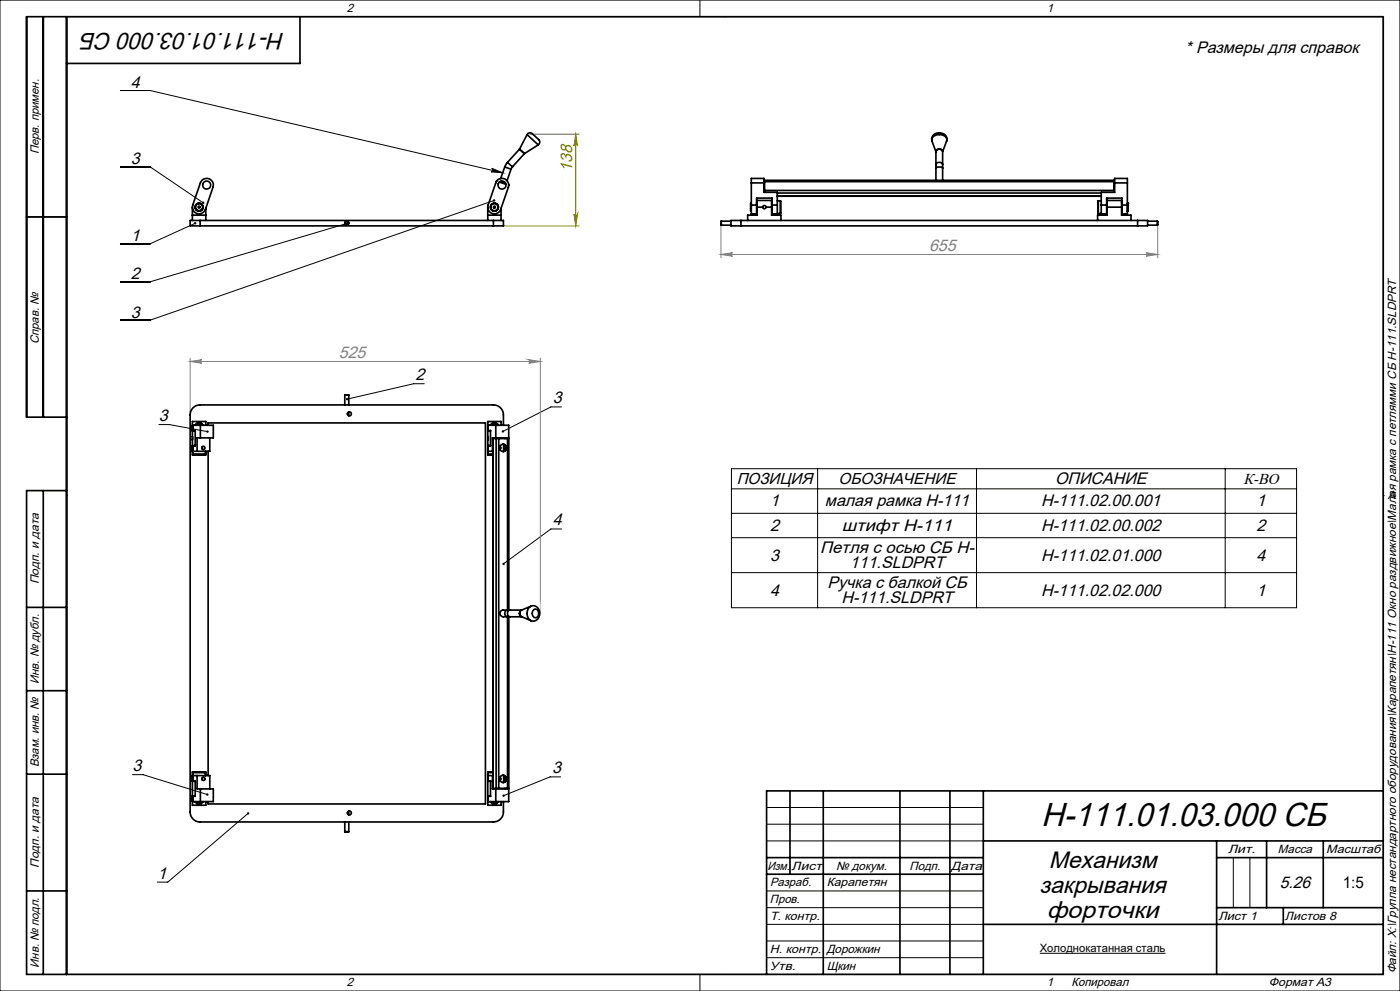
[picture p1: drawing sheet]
<svg xmlns="http://www.w3.org/2000/svg" width="420mm" height="297mm" viewBox="0 0 420 297" stroke-linecap="round" stroke-linejoin="round" font-family="sans-serif">
<g fill="none" stroke="#000" stroke-width=".3">
<path d="M0 0h420v297h-420zM20 5h395v287h-395zM210 0v5M217.5 5h.1M36.1 27.1h8.9l105.8 24.7M36.1 50h8.9l16 10.8M147.5 50.4l3.3 1.4-3.5-.3a.54 .54 0 0 0 .6-.4 .54 .54 0 0 0-.4-.7zM8 65h12M58.6 66.9l-13.6 6.2h-8.9M103.9 67l-58.9 17.5h-8.9M148.2 60.1l-103.2 35.9h-8.9M127.3 115h-3.2l-20 4.6"/>
<path d="M47.7 127.2h3.1l11.4 2.2M168.5 122h-3.2l-14.4 7.3M20 148.5h.1M168.5 158.5h-3.2l-14.2 10.5M219.4 140.5h169.6v41.6h-169.6zM219.4 146.5h169.6M219.4 153.8h169.6M245.3 140.5v41.6M292.9 140.5v41.6M367.6 140.5v41.6M415 148.5h.1M219.4 161.1h169.6"/>
<path d="M219.4 171.6h169.6M39.7 232.2h3.2l19.3 5.9M168.2 232.8h-3.2l-13.9 5.7M74.4 243.8l-24.1 20.6h-3.1M230 242h65M230 247h65M230 252h65M370 257v15M375 257v15M230 267h65M230 272h65M230 277h65"/>
<path d="M210 292v5M217.5 292h.1M230 282h65M230 287h65M311.9 285.7h37.7"/>
</g>
<path d="M216.3 67.4v9.9M216.3 76.3h131M216.3 76.3l3.5-.6a.53 .53 0 0 0-.5 .6 .53 .53 0 0 0 .5 .5zM343.8 75.7l3.5 .6-3.5 .5a.53 .53 0 0 0 .5-.5 .53 .53 0 0 0-.5-.6zM347.3 67.4v9.9M57 107.3v17M57 108.3h105.1M57 108.3l3.5-.5a.53 .53 0 0 0-.5 .5 .53 .53 0 0 0 .5 .6zM158.6 107.8l3.5 .5-3.5 .6a.53 .53 0 0 0 .5-.6 .53 .53 0 0 0-.5-.5zM162.1 107.3v73.3" fill="none" stroke="#808080" stroke-width=".3"/>
<path d="M159 40.2h14.7M172.7 40.2l.5 3.5a.53 .53 0 0 0-.5-.5 .53 .53 0 0 0-.5 .5zM172.7 40.2v27.5M151 67.7h22.7M172.2 64.2a.53 .53 0 0 0 .5 .5 .53 .53 0 0 0 .5-.5l-.5 3.5z" fill="none" stroke="#808000" stroke-width=".3"/>
<g fill="none" stroke="#000" stroke-width=".5">
<path d="M13 5v120M20 5v287M90 5v14h-70M8 65h12M20 125h-12v-120h407v287h-407v-145h12M13 147v145M8 182h12M8 207h12M8 232h12M237 237v25M247 237v55M270 237v55"/>
<path d="M285 237v55M295 237v55M415 237h-185v55M230 257h65M295 252h120M365 252v40M365 257h50M380 252v20M397 252v20M8 267h12M230 262h65M295 277h120"/>
<path d="M365 272h50M385 272v5"/>
</g>
<path d="M162.1 180.6v3.2" fill="none" stroke="#c0c0c0" stroke-width=".3" stroke-dasharray="15.2 1.3 1.3 1.3"/>
<path d="M147.5 50.4l3.3 1.4-3.5-.3a.54 .54 0 0 0 .6-.4 .54 .54 0 0 0-.4-.7zM60.7 60.5v.5l.4 .1 .2-.1-.3-.2 .3 .2v-.4zM58.2 66.7a.37 .37 0 0 0 .3 .6 .37 .37 0 0 0 .4-.6l-.3 .2 .2-.2zM103.6 66.8a.35 .35 0 0 0 .2 .6 .35 .35 0 0 0 .4-.5l-.3 .1 .3-.1-.2-.2zM148 59.8a.35 .35 0 0 0 .1 .6 .35 .35 0 0 0 .5-.5l-.4 .2 .3-.3zM103.9 119.3l-.1 .4 .3-.1-.3 .1a.37 .37 0 0 0 .5 .2 .37 .37 0 0 0 .2-.5 .37 .37 0 0 0-.6-.1zM150.8 168.7v.5l.3-.2-.3 .2a.36 .36 0 0 0 .5 .1 .36 .36 0 0 0 0-.5 .36 .36 0 0 0-.5-.1zM74.2 243.5a.35 .35 0 0 0 0 .5 .35 .35 0 0 0 .5 0 .35 .35 0 0 0 0-.4l-.3 .2 .3-.2zM61.9 129.1l.1 .5h.5l.1-.2h-.4h.4l-.2-.4zM62 237.8a.36 .36 0 0 0 0 .6 .36 .36 0 0 0 .5-.2l-.3-.1 .3 .1-.1-.4zM150.6 129.1v.4l.3-.2-.3 .2a.36 .36 0 0 0 .5 .1 .36 .36 0 0 0 0-.6 .36 .36 0 0 0-.5 .1zM150.8 238.2l-.1 .4 .4-.1-.4 .1a.37 .37 0 0 0 .6 .2 .37 .37 0 0 0 .1-.6 .37 .37 0 0 0-.6 0z" fill="#000"/>
<path d="M158.6 107.8l3.5 .5-3.5 .6a.53 .53 0 0 0 .5-.6 .53 .53 0 0 0-.5-.5zM57 108.3l3.5-.5a.53 .53 0 0 0-.5 .5 .53 .53 0 0 0 .5 .6z" fill="#808080"/>
<path d="M172.2 64.2a.53 .53 0 0 0 .5 .5 .53 .53 0 0 0 .5-.5l-.5 3.5zM172.7 40.2l.5 3.5a.53 .53 0 0 0-.5-.5 .53 .53 0 0 0-.5 .5z" fill="#808000"/>
<path d="M216.3 76.3l3.5-.6a.53 .53 0 0 0-.5 .6 .53 .53 0 0 0 .5 .5zM343.8 75.7l3.5 .6-3.5 .5a.53 .53 0 0 0 .5-.5 .53 .53 0 0 0-.5-.6z" fill="#808080"/>
<g fill="none" stroke="#000" stroke-width=".5">
<path d="M60.5 54.1a1.99 1.99 0 0 1 2.5-.4 1.99 1.99 0 0 1 .9 2.4l-2.3 6.7a2.01 2.01 0 0 1-2.5 1.2 2.01 2.01 0 0 1-1.3-2.5zM149.2 54.1l-.4 .3M149.4 53.9a2 2 0 0 1 2.4-.1 2 2 0 0 1 .7 2.3l-2.3 6.7a2 2 0 0 1-2.5 1.2 2 2 0 0 1-1.3-2.5l2.3-6.7zM149.8 54.6l2 .6M150.3 54.3l1.3 .4M151.4 50.1l1.9 .6M151.4 50.1l-1.2 3.4M152.3 48.6l-.9 1.5M152.3 48.6l1.4 1.4M152.6 55.3v.4M153.3 50.7l-1.2 3.4M153.7 50l-.4 .7"/>
<path d="M155.9 44.7l1.4 1.3M155.9 44.7l-3.6 3.9M157.3 46l-3.6 4M158.1 40.4a1.25 1.25 0 0 1 2.2 .2l1 1a1.09 1.09 0 0 1 .2 1.8M158.1 40.4l3.4 3M158.1 40.4l-2.2 4.3M161.5 43.4l-4.2 2.6M225.4 54.8v-1.3h3.8v1.3M225.4 54.8h3.8M225.4 54.8v6.7M229.2 54.8v2.8h4v3.9M229.4 57.1v.5"/>
<path d="M229.4 54.4v-.4h104.8v.4M229.4 57.1h104.8M229.4 54.4h104.8M229.4 54.4v2.7M233.2 58.8h97.2M233.2 57.9h97.2M279.6 42.3a1.94 1.94 0 0 1 2.6-1.9 1.61 1.61 0 0 1 1.8 1.9M279.6 42.3l1.2 3.2M279.6 42.3a2.25 2.25 0 0 1 1.2-2.4 2.25 2.25 0 0 1 2.6 .4l.6 .8v1.2M280.8 49.3v1.1M280.8 49.3v-3.9a1.09 1.09 0 0 1 1-.7 1.09 1.09 0 0 1 1 .7v3.9M280.8 50.4l.8-.3h.8l.4 .3"/>
<path d="M280.8 49.3a1.09 1.09 0 0 1 1-.7 1.09 1.09 0 0 1 1 .7M280.8 50.4v3.6M282.8 49.3v1.1M282.8 50.4v3.6M284 42.3l-1.2 3.2M334.2 57.1v.5M334.2 54.4v2.7M334.4 54.8v-1.3h3.8v1.3M334.4 54.8v2.8h-4v3.9M334.4 54.8h3.8M338.2 54.8v6.7M57.7 64.5h4"/>
<path d="M57.7 62.1v4M60 66.1h-3v1.6h3M60 66.1v1.6M60 67.7h88M60 66.1h88M61.7 62.4v3.7M146.3 62.1v4M146.3 64.5h4M148 66.1h3v1.6h-3M148 66.1v1.6M150.3 62.4v3.7M216.4 66.3v1.2"/>
<path d="M216.4 67.5h2.9M216.4 66.3h2.9M222.3 66.1h-3v1.6h3M222.3 67.7h119M222.3 66.1h119M222.3 66.1v1.6M225.3 60.9v2.4M225.3 60.9h.1M225.3 63.3h.1M225.4 61.5v2.6h1.6v-2.6M225.4 61.5h1.6M227 60.9h.1"/>
<path d="M227 63.3h.1M227 61.5v-2.1h4.6v2.1M227 60.7h.1M227.1 62.1v-2h4.4v2M227.1 62.1v2.4h-2.8v1.6M227.1 62.1h1.7M228.8 62.1a.51 .51 0 0 1 .5-.5 .51 .51 0 0 1 .5 .5M228.8 62.1a.51 .51 0 0 0 .5 .5 .51 .51 0 0 0 .5-.5M229.8 62.1h1.7M231.5 62.1v2.4h2.8v1.6M231.5 60.9h.1M231.5 63.3h.1"/>
<path d="M231.5 60.7h.1M231.6 61.5v2.6h1.6v-2.6M231.6 61.5h1.6M233.2 60.2h.9M233.2 64h.9M234.1 60.2v3.8M329.5 60.2v3.8M329.5 60.2h.9M329.5 64h.9M330.4 61.5v2.6h1.6v-2.6M330.4 61.5h1.6M332 60.9h.1"/>
<path d="M332 63.3h.1M332 61.5v-2.1h4.6v2.1M332 60.7h.1M332.1 62.1v-2h4.4v2M332.1 62.1v2.4h-2.8v1.6M332.1 62.1h4.4M336.5 62.1v2.4h2.8v1.6M336.5 60.9h.1M336.5 63.3h.1M336.5 60.7h.1M336.6 61.5v2.6h1.6v-2.6M336.6 61.5h1.6"/>
<path d="M338.2 60.9h.1M338.2 63.3h.1M338.3 60.9v2.4M338.3 60.9h.1M341.3 66.1h3v1.6h-3M341.3 66.1v1.6M344.3 67.5h2.9M344.3 66.3h2.9M347.2 66.3v1.2M103.4 118.4h1.2M103.4 118.4v3M104.6 118.4v3"/>
<path d="M57.7 129h.1M57.7 127.5h.1M57.7 133.6h.1M57.7 129.1h.9M57.7 133.5h.9M57.7 130.8v1M57.7 131.8v4.5h4v-1M57.8 136.1h3.8M57.8 127.5v1.5M57.8 133.6v2.5M57.8 129h.8v4.6h-.8M57.8 127.5h2.3"/>
<path d="M58.6 127.3h2.3M58.6 127.3v.2M58.7 127.2a1.11 1.11 0 0 1 2 0M59.4 127.2h.6M60.1 127.5h3.9v3.7h-3.9M60.1 127.5v3.7M60.1 131.2h-1v4.1M60.6 133.9v.6M60.9 127.3v.2M61.6 135.3v.8M61.7 127.5v-1.2h-4v4.5M62.4 127.5v-.8h83.2v114.2h-83.2v-.7"/>
<path d="M62.4 135.3v97.1M62.9 131.2v4.1h-5.2M104.6 123.5v1.1M146.3 129h.1M146.3 129.1h.8M146.3 133.5h.8M146.3 130.8v1M146.3 131.8v4.5h1.6M146.3 135.3h1.6M146.3 127.5h2.4M146.4 136.1h1.5M146.4 136.1l1.5 .1"/>
<path d="M146.4 127.5v1.5M146.4 133.6v2.5M146.4 129h.7v4.6h-.8M147.1 127.3h2.4M147.1 127.3v.2M147.4 127.2a1.08 1.08 0 0 1 .9-.6 1.08 1.08 0 0 1 1 .6M147.9 131.4h.1M147.9 131.4v104.9M147.9 131.4h.9M148 127.2h.7M148.7 127.5h3.9v3.7h-3.9M148.7 127.5v3.7"/>
<path d="M148.7 131.2h-1v4.1M148.8 131.4h.8M148.8 131.4v104.9M149.5 127.3v.2M149.6 131.4v104.9M149.6 131.4h2.7M150 133.8l.2 .4-.2 .5M150 133.9v.7M150.3 127.5v-1.2h-4v4.5M150.9 133.1a1.1 1.1 0 0 1 .9 1.1 1.1 1.1 0 0 1-.9 1.1M151 127.5v-3.1a3 3 0 0 0-3-3h-88a2.95 2.95 0 0 0-3 3v118.9a2.95 2.95 0 0 0 3 3h88a3 3 0 0 0 3-3v-3.1M151.1 133.2v2.1"/>
<path d="M151.3 133.3v1.9M151.5 131.2v.2M152.3 131.4h.3v51.4M152.3 131.4v51.4M152.3 184.9v51.4M152.4 184.9h.6M152.4 182.8h.6M152.4 182.8h-1.5a1.01 1.01 0 0 0-.9 1 1.01 1.01 0 0 0 .9 1.1h1.5M152.4 182.8a1.01 1.01 0 0 0-1 1 1.01 1.01 0 0 0 1 1.1M152.6 184.9v51.4h-.3M153 182.8a1.05 1.05 0 0 0-.7 1 1.05 1.05 0 0 0 .7 1.1M153 182.8h3.5"/>
<path d="M153 184.9h3.5M159.3 181.7a2.27 2.27 0 0 1 2.5 1.3 2.27 2.27 0 0 1-.8 2.8l-.9 .4-.8-.2M159.3 181.7a2.6 2.6 0 0 0 0 4.3M159.3 181.7l-2.9 1.2a1.12 1.12 0 0 0 0 1.9l2.9 1.2M160.1 182.8a1.13 1.13 0 0 1 1.4 .3 1.13 1.13 0 0 1-.1 1.5 1 1 0 0 1-1.4 .3 1 1 0 0 1-.3-1.4zM57.7 234h.1M57.7 232.4h5.2v4M57.7 238.7h.1M57.7 238.5h.9M57.7 234.1h.9M57.8 231.5h3.8M57.8 231.5v2.5"/>
<path d="M57.8 238.7v1.5M57.8 234h.8v4.7h-.8M59.1 232.4v4h1M60.1 236.4h3.9v3.8h-3.9M60.1 236.4v3.8M60.6 233.1v.6M61.6 231.5v.9M61.7 232.4v-1.1h-4v10h4v-1.1M146.3 234h.1M146.3 232.4h1.6M146.3 238.5h.8M146.3 234.1h.8"/>
<path d="M146.4 231.5h1.5M146.4 231.5v2.5M146.4 238.7v1.5M146.4 234h.7v4.7h-.8M147.7 232.4v4h1M147.9 236.3h.1M147.9 231.5h-1.5M147.9 231.3h-1.6v10h4v-1.1M147.9 236.3h.9M148.7 236.4h3.9v3.8h-3.9M148.7 236.4v3.8M148.8 236.3h.8"/>
<path d="M149.6 236.3h2.7M150 233l.2 .4-.2 .5M150 233.1v.7zM150.9 232.3a1.1 1.1 0 0 1 .9 1.1 1.1 1.1 0 0 1-.9 1.1M151.1 232.4v2.1M151.3 232.5v1.9M151.5 236.3v.1M57.7 240.2h.1M57.8 240.2h2.3M58.6 240.3h2.3M58.6 240.2v.1M58.7 240.4a1.11 1.11 0 0 0 2 0"/>
<path d="M59.4 240.4h.6M60.9 240.2v.1M103.4 249.2h1.2M103.4 246.3v2.9M104.6 243.1v1.1M104.6 246.3v2.9M146.3 240.2h.1M146.4 240.2h2.3M147.1 240.3h2.4M147.1 240.2v.1M147.4 240.4a1.08 1.08 0 0 0 .9 .6 1.08 1.08 0 0 0 1-.6M148 240.4h.7"/>
<path d="M149.5 240.2v.1"/>
<circle cx="62" cy="55.5" r="1.19"/>
<circle cx="150.6" cy="55.5" r="1.2"/>
<circle cx="59.7" cy="62.1" r="1.18"/>
<circle cx="59.7" cy="62.1" r=".29"/>
<circle cx="59.7" cy="62.1" r="1.2"/>
<circle cx="59.7" cy="62.1" r="1.07"/>
<circle cx="104" cy="66.9" r=".61"/>
<circle cx="104" cy="66.9" r=".5"/>
<circle cx="148.3" cy="62.1" r="1.18"/>
<circle cx="148.3" cy="62.1" r=".31"/>
<circle cx="148.3" cy="62.1" r="1.08"/>
<circle cx="148.3" cy="62.1" r="1.2"/>
<circle cx="61" cy="134.2" r=".47"/>
<circle cx="104.8" cy="124" r=".61"/>
<circle cx="151" cy="134.2" r="1.07"/>
<circle cx="61" cy="233.4" r=".47"/>
<circle cx="150.9" cy="233.4" r="1.07"/>
<circle cx="104.8" cy="243.6" r=".6"/>
</g>
<text font-size="10" x="312.4" y="247.6">Н-111.01.03.000 СБ</text>
<g font-size="7.1">
<text x="85.4" y="9.8" transform="rotate(-180 85.4 9.8)">Н-111.01.03.000 СБ</text>
<text x="314.6" y="260.3">Механизм</text>
<text x="311.9" y="267.8">закрывания</text>
<text x="314" y="275.3">форточки</text>
</g>
<g font-size="5">
<text x="355.6" y="15.8">* Размеры для справок</text>
<text x="39.3" y="26.4">4</text>
<text x="39.3" y="49.3">3</text>
<text x="39.3" y="72.3">1</text>
<text x="39.3" y="83.7">2</text>
<text x="39.3" y="95.2">3</text>
<text x="124.6" y="113.9">2</text>
<text x="165.8" y="120.8">3</text>
<text x="47.7" y="126.1">3</text>
<text x="316.5" y="145.1">ОПИСАНИЕ</text>
<text x="231" y="151.8">1</text>
<text x="247.5" y="151.8">малая рамка Н-111</text>
<text x="312.4" y="151.8">Н-111.02.00.001</text>
<text x="377" y="151.8">1</text>
<text x="165.8" y="157.4">4</text>
<text x="231" y="159.1">2</text>
<text x="252.6" y="159.1">штифт Н-111</text>
<text x="312.4" y="159.1">Н-111.02.00.002</text>
<text x="377" y="159.1">2</text>
<text x="246.1" y="165.7">Петля с осью СБ Н-</text>
<text x="231" y="168">3</text>
<text x="255" y="170.3">111.SLDPRT</text>
<text x="312.4" y="168">Н-111.02.01.000</text>
<text x="377" y="168">4</text>
<text x="231" y="178.5">4</text>
<text x="248.2" y="176.2">Ручка с балкой СБ</text>
<text x="312.4" y="178.5">Н-111.02.02.000</text>
<text x="377" y="178.5">1</text>
<text x="252.4" y="180.8">Н-111.SLDPRT</text>
<text x="39.8" y="231">3</text>
<text x="165.6" y="231.7">3</text>
<text x="47.2" y="263.3">1</text>
<text x="383.9" y="266">5.26</text>
</g>
<text font-size="5" fill="#808000" x="171.7" y="51.4" transform="rotate(-90 171.7 51.4)">138</text>
<g font-size="5" fill="#808080">
<text x="278.7" y="75.2">655</text>
<text x="101.6" y="107.2">525</text>
</g>
<text font-size="4.8" x="402.8" y="266">1:5</text>
<g font-size="4.7">
<text x="221" y="145.2">ПОЗИЦИЯ</text>
<text x="251.6" y="145.2">ОБОЗНАЧЕНИЕ</text>
<text x="373" y="144.9">К-ВО</text>
</g>
<g font-size="3.6">
<text x="104" y="3.6">2</text>
<text x="314" y="3.6">1</text>
<text x="11.6" y="46.3" transform="rotate(-90 11.6 46.3)">Перв. примен.</text>
<text x="11.6" y="103.2" transform="rotate(-90 11.6 103.2)">Справ. №</text>
<text x="416.4" y="149.6">A</text>
<text x="11.6" y="175.1" transform="rotate(-90 11.6 175.1)">Подп. и дата</text>
<text x="11.6" y="205" transform="rotate(-90 11.6 205)">Инв. № дубл.</text>
<text x="11.6" y="230" transform="rotate(-90 11.6 230)">Взам. инв. №</text>
<text x="368.4" y="255.6">Лит.</text>
<text x="383.4" y="255.6">Масса</text>
<text x="397.8" y="255.6">Масштаб</text>
<text x="11.6" y="260.1" transform="rotate(-90 11.6 260.1)">Подп. и дата</text>
<text x="230.2" y="260.6">Изм.</text>
<text x="237.5" y="260.6">Лист</text>
<text x="250.9" y="260.6">№ докум.</text>
<text x="272.9" y="260.6">Подп.</text>
<text x="285.4" y="260.6">Дата</text>
<text x="231" y="265.6">Разраб.</text>
<text x="248" y="265.6">Карапетян</text>
<text x="231" y="270.6">Пров.</text>
<text x="231" y="275.6">Т. контр.</text>
<text x="365.5" y="275.6">Лист 1</text>
<text x="385.5" y="275.6">Листов 8</text>
<text x="231" y="285.6">Н. контр.</text>
<text x="248" y="285.6">Дорожкин</text>
<text x="11.6" y="290" transform="rotate(-90 11.6 290)">Инв. № подл.</text>
<text x="231" y="290.6">Утв.</text>
<text x="248" y="290.6">Щкин</text>
<text x="418.9" y="291.8" transform="rotate(-90 418.9 291.8)">Файл: X:\Группа нестандартного оборудования\Карапетян\Н-111 Окно раздвижное\Малая рамка с петлямми СБ Н-111.SLDPRT</text>
<text x="104" y="295.6">2</text>
<text x="314" y="295.6">1</text>
<text x="321.5" y="295.6">Копировал</text>
<text x="380.7" y="295.6">Формат А3</text>
</g>
<text font-size="3.4" x="311.9" y="285.3">Холоднокатанная сталь</text>
</svg>
